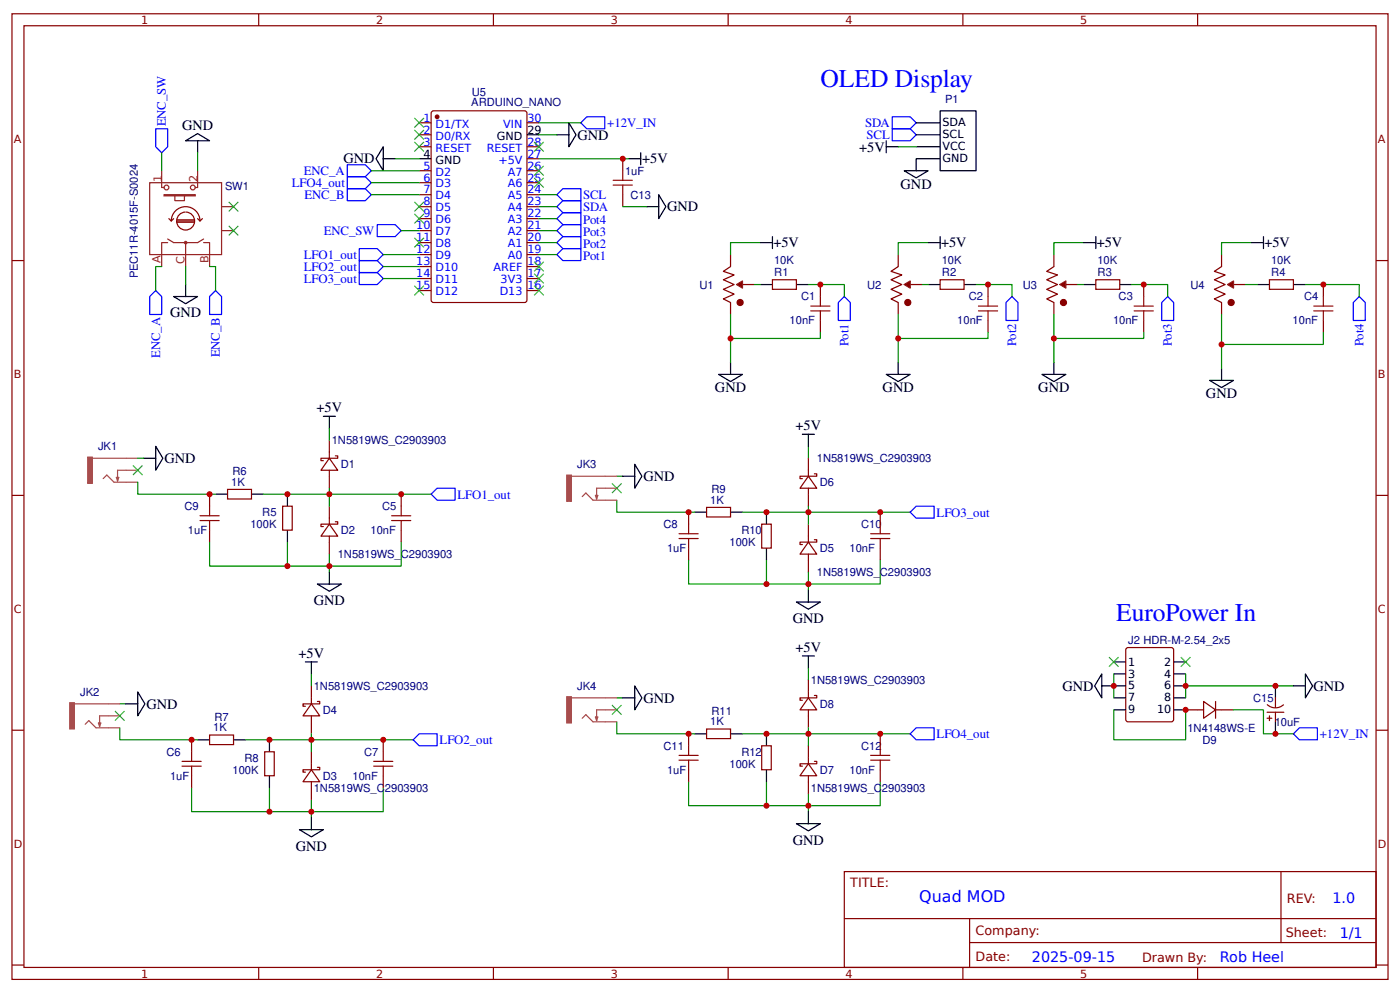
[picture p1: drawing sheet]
<svg xmlns="http://www.w3.org/2000/svg" width="309mm" height="219mm" viewBox="0 0 309 219" stroke-linecap="round" stroke-linejoin="round" font-family="sans-serif">
<g fill="none" stroke="#800" stroke-width=".26">
<path d="M2.6 3h304.1v213.3h-304.1zM5.3 5.7h298.7v208h-298.7zM57.1 3v2.7M109 3v2.7M160.9 3v2.7M212.7 3v2.7M264.6 3v2.7M2.6 57.5h2.7M161.4 56.2v2.7M304 57.5h2.7M161.4 66.8v2.7M164 62.8h2.7"/>
<path d="M2.6 109.4h2.7M304 109.4h2.7M2.6 161.3h2.7M304 161.3h2.7M186.5 192.5h117.5v21.2h-117.5zM283 192.5v15.7M2.6 213.1h2.7M57.1 213.7v2.6M109 213.7v2.6M160.9 213.7v2.6M186.6 202.9h117.3M212.7 213.7v2.6"/>
<path d="M214.2 208.2h89.7M214.2 202.9v10.6M264.6 213.7v2.6M304 213.1h2.7"/>
</g>
<g fill="none" stroke="#8d2323" stroke-width=".26">
<path d="M35.7 37.7v3.7h.5M43.7 37.7v3.7h-.6M33.1 40.3h15.8v15.9h-15.8zM36.2 43h6.9v.3h-6.9zM37 53.6h-1.3v5.3M37 52.8l1.4 .8h5.3l1.3-.8M38.6 43.3v1h2.1v-1M41 53.6v5.3M45 53.6h1.3v5.3M48.9 50.9h2.7M48.9 45.6h2.7"/>
<circle cx="36.8" cy="41.4" r=".53"/>
<circle cx="41" cy="53.6" r=".26"/>
<circle cx="42.6" cy="41.4" r=".53"/>
</g>
<path d="M37.3 48.3l.5 .5M37.8 48.8a3.2 3.2 0 0 1 3.2-3.2 3.2 3.2 0 0 1 3.2 3.2M38.4 48.3l-.6 .5M39.2 49.1h3.7M39.2 48.8h3.7M39.2 48.6h3.7M41 46.8a1.99 1.99 0 0 0-1.8 2.8 1.99 1.99 0 0 0 3.3 .5 1.99 1.99 0 0 0-.9-3.2l-.5-.1M43.7 48.3l.5 .5M44.7 48.3l-.5 .5" fill="none" stroke="#840000" stroke-width=".26"/>
<path d="M20.4 101.2h10M22.8 105.7l.8-.8 1.6 1.6h5.2M25.7 105.4h.5l-.2 .8zM30.4 103.8h-4.4v2.4" fill="none" stroke="#a54b4b" stroke-width=".26"/>
<path d="M19.4 100.9h1v5.9h-1z" fill="#a54b4b" stroke="#a54b4b" stroke-width=".22"/>
<path d="M34.4 98.6l1.6 2.6-1.6 2.6zM158.7 82.7h5.3l-2.6 1.6zM161.4 80v2.7M31.7 101.2h2.7" fill="none" stroke="#000" stroke-width=".26"/>
<path d="M30.4 101.2h1.3" fill="none" stroke="#080" stroke-width=".26"/>
<path d="M186.5 65.5l1.4 1.3v4h-2.7v-4zM95.2 109.1l1.4-1.3h3.9v2.7h-3.9z" fill="none" stroke="#00f" stroke-width=".26"/>
<circle cx="163.5" cy="66.8" r=".66" fill="#600" stroke="#600" stroke-width=".26"/>
<path d="M161.4 58.9l-1.6 1 2.4 .8-2.4 1.1 2.4 1-2.4 1.1 2.4 1.1-2.4 1 1.6 .8" fill="none" stroke="#600" stroke-width=".26"/>
<path d="M162.7 62.8l1.3-.8v1.6z" fill="#600" stroke="#603" stroke-width=".26"/>
<path d="M168 53.6h-6.6v2.6" fill="none" stroke="#080" stroke-width=".26"/>
<path d="M223.6 65.5l1.3 1.3v4h-2.7v-4z" fill="none" stroke="#00f" stroke-width=".26"/>
<path d="M195.8 82.7h5.3l-2.7 1.6zM198.4 80v2.7" fill="none" stroke="#000" stroke-width=".26"/>
<path d="M198.4 56.2v2.7M198.4 66.8v2.7M201.1 62.8h2.6" fill="none" stroke="#800" stroke-width=".26"/>
<circle cx="200.6" cy="66.8" r=".66" fill="#600" stroke="#600" stroke-width=".26"/>
<path d="M198.4 58.9l-1.6 1 2.4 .8-2.4 1.1 2.4 1-2.4 1.1 2.4 1.1-2.4 1 1.6 .8" fill="none" stroke="#600" stroke-width=".26"/>
<path d="M199.8 62.8l1.3-.8v1.6z" fill="#600" stroke="#603" stroke-width=".26"/>
<path d="M205.1 53.6h-6.7v2.6" fill="none" stroke="#080" stroke-width=".26"/>
<path d="M258 65.5l1.3 1.3v4h-2.7v-4z" fill="none" stroke="#00f" stroke-width=".26"/>
<path d="M230.2 82.7h5.3l-2.7 1.6zM232.8 80v2.7" fill="none" stroke="#000" stroke-width=".26"/>
<path d="M232.8 56.2v2.7M232.8 66.8v2.7M235.5 62.8h2.6" fill="none" stroke="#800" stroke-width=".26"/>
<circle cx="235" cy="66.8" r=".66" fill="#600" stroke="#600" stroke-width=".26"/>
<path d="M232.8 58.9l-1.6 1 2.4 .8-2.4 1.1 2.4 1-2.4 1.1 2.4 1.1-2.4 1 1.6 .8" fill="none" stroke="#600" stroke-width=".26"/>
<path d="M234.2 62.8l1.3-.8v1.6z" fill="#600" stroke="#603" stroke-width=".26"/>
<path d="M239.4 53.6h-6.6v2.6" fill="none" stroke="#080" stroke-width=".26"/>
<path d="M299 66.8l1.3-1.3 1.3 1.3v4h-2.6z" fill="none" stroke="#00f" stroke-width=".26"/>
<path d="M267.2 84h5.3l-2.6 1.6zM269.9 81.4v2.6" fill="none" stroke="#000" stroke-width=".26"/>
<path d="M269.9 56.2v2.7M269.9 66.8v2.7M272.5 62.8h2.7" fill="none" stroke="#800" stroke-width=".26"/>
<circle cx="272" cy="66.8" r=".66" fill="#600" stroke="#600" stroke-width=".26"/>
<path d="M269.9 58.9l-1.6 1 2.4 .8-2.4 1.1 2.4 1-2.4 1.1 2.4 1.1-2.4 1 1.6 .8" fill="none" stroke="#600" stroke-width=".26"/>
<path d="M271.2 62.8l1.3-.8v1.6z" fill="#600" stroke="#603" stroke-width=".26"/>
<g fill="none" stroke="#080" stroke-width=".26">
<path d="M35.7 33.7v4M43.7 33.7v4M82 37.7h10.6M87.3 35.1h5.3M119.1 29.8h3.9M119.1 35.1h19.8M119.1 27.1h9.2M198.4 32.4h4M35.7 58.9h-1.3v5.3M41 58.9v3.9M46.3 58.9h1.3v5.3M82 43h10.6"/>
<path d="M82 40.3h10.6M84.7 56.2h7.9M84.7 58.9h7.9M88.6 50.9h4M119.1 45.6h3.9M119.1 56.2h3.9M119.1 53.6h3.9M119.1 50.9h3.9M119.1 48.3h3.9M119.1 43h3.9M137.6 45.6h5.3M276.5 53.6h-6.6v2.6"/>
<path d="M84.7 61.5h7.9M161.4 69.5v10.5M166.7 62.8h1.3M178.6 62.8h7.9v2.7M181.2 73.4v1.3h-19.8M198.4 69.5v10.5M203.7 62.8h1.4M215.6 62.8h8v2.7M218.3 73.4v1.3h-19.9M232.8 69.5v10.5M238.1 62.8h1.3M250 62.8h8v2.7"/>
<path d="M252.7 73.4v1.3h-19.9M269.9 69.5v11.9M275.2 62.8h2.6M288.4 62.8h11.9v2.7M292.4 73.4v2.7h-22.5M72.8 94.6v2.6M178.6 98.6v2.6M30.4 106.5v2.6h17.2M46.3 119.7v5.3h17.2M58.2 109.1h37M63.5 119.7v5.3h25.1v-5.3M72.8 107.8v4"/>
<path d="M136.3 110.5v2.6h17.2M136.3 105.2h1.3M164 113.1h37.1M178.6 111.8v4M72.8 122.4v3.9M152.1 123.7v5.3h17.2M169.3 123.7v5.3h25.2v-5.3M178.6 126.3v4M26.5 155.4h1.3M68.8 148.8v2.7M136.3 159.4v2.7h17.2M136.3 154.1h1.3"/>
<path d="M178.6 147.5v2.7M246.1 156.8v6.6h15.8v-6.6M246.1 148.8v5.3M261.9 151.5h23.9M261.9 148.8v5.3M272.5 156.8h6.6v5.3h6.7M26.5 160.7v2.7h17.2M42.3 174v5.3h17.2M54.2 163.4h37.1M59.5 174v5.3h25.2v-5.3M68.8 162.1v3.9M68.8 176.6v4"/>
<path d="M152.1 172.6v5.3h17.2M164 162.1h37.1M169.3 172.6v5.3h25.2v-5.3M178.6 160.7v4M178.6 175.3v4"/>
</g>
<g fill="none" stroke="#000" stroke-width=".26">
<path d="M41 31.1l2.7-1.6 2.6 1.6zM43.7 31.1v2.6M84.7 32.4v5.3l-1.6-2.6zM84.7 35.1h2.6M92.6 35.1h2.6M116.4 29.8h2.7M123 29.8h2.7M125.7 27.1l1.6 2.7-1.6 2.6zM138.9 35.1h2.7M141.6 33.7v2.7M195.8 32.4h2.6M195.8 31.1v2.6"/>
<path d="M199.8 37.7h5.3l-2.7 1.6zM202.4 29.8h5.3M202.4 32.4h5.3M202.4 27.1h5.3M207.7 24.5h7.9v13.2h-7.9zM207.7 35.1h-5.3v2.6M142.9 45.6h2.6M145.5 43l1.6 2.6-1.6 2.7zM168 53.6h2.7M170.7 52.3v2.6M205.1 53.6h2.6M207.7 52.3v2.6"/>
<path d="M239.4 53.6h2.7M242.1 52.3v2.6M276.5 53.6h2.6M279.1 52.3v2.6M38.4 65.5h5.3l-2.7 1.6zM41 62.8v2.7M168 62.8h2.7M175.9 62.8h2.7M205.1 62.8h2.6M213 62.8h2.6M239.4 62.8h2.7M247.4 62.8h2.6"/>
<path d="M277.8 62.8h2.7M285.8 62.8h2.6M71.4 91.9h2.7M72.8 91.9v2.7M177.3 95.9h2.6M178.6 95.9v2.7M47.6 109.1h2.7M55.6 109.1h2.6M63.5 109.1v2.7M63.5 117.1v2.6M137.6 105.2h2.6M140.2 102.5l1.6 2.7-1.6 2.6z"/>
<path d="M153.5 113.1h2.6M161.4 113.1h2.6M169.3 113.1v2.7M70.1 129h5.3l-2.6 1.6zM72.8 126.3v2.7M169.3 121v2.7M175.9 133h5.3l-2.6 1.5zM178.6 130.3v2.7M27.8 155.4h2.6M30.4 152.8l1.6 2.6-1.6 2.7zM67.5 146.2h2.6M68.8 146.2v2.6"/>
<path d="M137.6 154.1h2.6M140.2 151.5l1.6 2.6-1.6 2.7zM177.3 144.9h2.6M178.6 144.9v2.6M243.4 148.8v5.3l-1.6-2.6zM243.4 151.5h5.3M246.1 146.2h2.6M246.1 154.1h2.6M246.1 148.8h2.6M246.1 156.8h2.6M259.3 146.2h2.6M259.3 154.1h2.6"/>
<path d="M259.3 151.5h2.6M259.3 148.8h2.6M259.3 156.8h2.6M281.8 151.5v2.6M281.8 159.4v2.7M285.8 151.5h2.6M288.4 148.8l1.6 2.7-1.6 2.6zM43.7 163.4h2.6M51.6 163.4h2.6M59.5 163.4v2.6M59.5 171.3v2.7M153.5 162.1h2.6"/>
<path d="M161.4 162.1h2.6M169.3 162.1v2.6M169.3 170v2.6M178.6 179.3v2.6M66.1 183.2h5.3l-2.6 1.6zM68.8 180.6v2.6M175.9 181.9h5.3l-2.6 1.6z"/>
</g>
<g fill="none" stroke="#800" stroke-width=".26">
<path d="M92.6 27.1h2.6M92.6 29.8h2.6M92.6 32.4h2.6M92.6 37.7h2.6M95.5 24.5h20.4l.4 .2 .1 41.6-.2 .4-20.4 .1-.5-.3-.1-41.5zM116.4 27.1h2.7M116.4 32.4h2.7M116.4 37.7h2.7M116.4 35.1h2.7M137.6 35.1v2.6M92.6 40.3h2.6M92.6 43h2.6"/>
<path d="M92.6 45.6h2.6M92.6 48.3h2.6M92.6 50.9h2.6M92.6 53.6h2.6M92.6 56.2h2.6M92.6 58.9h2.6M116.4 40.3h2.7M116.4 43h2.7M116.4 45.6h2.7M116.4 48.3h2.7M116.4 50.9h2.7M116.4 53.6h2.7"/>
<path d="M116.4 56.2h2.7M116.4 58.9h2.7M137.6 43v2.6M92.6 61.5h2.6M92.6 64.2h2.6M116.4 61.5h2.7M116.4 64.2h2.7M170.7 61.8h5.2v2.1h-5.2zM181.2 62.8v2.7M181.2 70.8v2.6M207.7 61.8h5.3v2.1h-5.3zM218.3 62.8v2.7"/>
<path d="M218.3 70.8v2.6M242.1 61.8h5.3v2.1h-5.3zM252.7 62.8v2.7M252.7 70.8v2.6M280.5 61.8h5.3v2.1h-5.3zM292.4 62.8v2.7M292.4 70.8v2.6M72.8 97.2v4M46.3 109.1v2.7M46.3 117.1v2.6M50.3 108.1h5.3v2.1h-5.3zM62.4 111.8h2.2v5.3h-2.2z"/>
<path d="M72.8 101.2l1.8 2.6h-3.7zM72.8 115.8l1.8 2.6h-3.7zM72.8 103.8v4M72.8 111.8v4M72.8 118.4v4M74.1 100.7h.5v.5h-3.7v.5h.5M74.1 115.2h.5v.6h-3.7v.5h.5M88.6 109.1v2.7M88.6 117.1v2.6M152.1 113.1v2.7M156.1 112.1h5.3v2.1h-5.3zM168.3 115.8h2.1v5.2h-2.1z"/>
<path d="M178.6 119.7l1.8 2.7h-3.7zM178.6 105.2l1.8 2.6h-3.7zM178.6 101.2v4M178.6 107.8v4M178.6 115.8v3.9M179.9 119.2h.5v.5h-3.7v.6h.6M179.9 104.6h.5v.6h-3.7v.5h.6M194.5 113.1v2.7M152.1 121v2.7M178.6 122.4v3.9M194.5 121v2.7M68.8 155.4l1.8 2.7h-3.7z"/>
<path d="M68.8 151.5v3.9M68.8 158.1v4M70.1 154.9h.5v.5h-3.7v.6h.6M178.6 154.1l1.8 2.7h-3.7zM178.6 150.2v3.9M178.6 156.8v3.9M179.9 153.6h.5v.5h-3.7v.5h.6M248.8 143.3l.4-.3h9.6l.4 .3 .1 15.6-.3 .4-9.8 .1-.4-.3zM261.9 156.8h4M265.9 154.9l2.7 1.9-2.7 1.8zM268.6 156.8h3.9M268.6 154.9v3.7"/>
<path d="M279.9 155.6a2.65 2.65 0 0 0 3.7 0M279.9 157.3h3.7M279.9 158.6h1.1M280.5 158.1v1M281.8 154.1v2.1M281.8 157.3v2.1M42.3 163.4v2.6M42.3 171.3v2.7M46.3 162.3h5.3v2.1h-5.3zM58.5 166h2.1v5.3h-2.1zM68.8 170l1.8 2.6h-3.7zM68.8 166v4"/>
<path d="M68.8 172.6v4M70.1 169.5h.5v.5h-3.7v.5h.6M84.7 163.4v2.6M84.7 171.3v2.7M152.1 162.1v2.6M152.1 170v2.6M156.1 161h5.3v2.1h-5.3zM168.3 164.7h2.1v5.3h-2.1zM178.6 168.7l1.8 2.6h-3.7zM178.6 164.7v4M178.6 171.3v4M179.9 168.1h.5v.6h-3.7v.5h.6"/>
<path d="M194.5 162.1v2.6M194.5 170v2.6"/>
</g>
<g fill="none" stroke="#a00000" stroke-width=".26">
<path d="M135.5 39.8h4.2M137.6 37.7v2.1M135.5 40.9h4.2M137.6 40.9v2.1M179.1 68.7h4.3M179.1 67.6h4.3M181.2 65.5v2.1M181.2 68.7v2.1M216.2 68.7h4.2M216.2 67.6h4.2M218.3 65.5v2.1M218.3 68.7v2.1"/>
<path d="M250.6 68.7h4.2M250.6 67.6h4.2M252.7 65.5v2.1M252.7 68.7v2.1M290.2 68.7h4.3M290.2 67.6h4.3M292.4 65.5v2.1M292.4 68.7v2.1M44.2 115h4.2M44.2 113.9h4.2M46.3 111.8v2.1M46.3 115v2.1"/>
<path d="M86.5 115h4.3M86.5 113.9h4.3M88.6 111.8v2.1M88.6 115v2.1M150 117.9h4.3M150 118.9h4.3M152.1 115.8v2.1M152.1 118.9v2.1M192.4 117.9h4.2M192.4 118.9h4.2M194.5 115.8v2.1M194.5 118.9v2.1"/>
<path d="M40.2 168.1h4.2M40.2 169.2h4.2M42.3 166v2.1M42.3 169.2v2.1M82.5 168.1h4.3M82.5 169.2h4.3M84.7 166v2.1M84.7 169.2v2.1M150 166.8h4.3M150 167.9h4.3M152.1 164.7v2.1M152.1 167.9v2.1"/>
<path d="M192.4 166.8h4.2M192.4 167.9h4.2M194.5 164.7v2.1M194.5 167.9v2.1"/>
</g>
<g fill="#000" stroke="#3c3" stroke-width=".26">
<path d="M91.5 26.1l2.2 2.1zM91.5 28.2l2.2-2.1z"/>
<path d="M91.5 28.7l2.2 2.1zM93.7 28.7l-2.2 2.1z"/>
<path d="M91.5 31.4l2.2 2.1zM91.5 33.5l2.2-2.1z"/>
<path d="M118 31.4l2.1 2.1zM120.1 31.4l-2.1 2.1z"/>
<path d="M118 36.6l2.1 2.2zM120.1 36.6l-2.1 2.2z"/>
<path d="M118 39.3l2.1 2.1zM120.1 39.3l-2.1 2.1z"/>
<path d="M50.5 49.9l2.2 2.1zM52.7 49.9l-2.2 2.1z"/>
<path d="M50.5 44.6l2.2 2.1zM52.7 44.6l-2.2 2.1z"/>
<path d="M91.5 44.6l2.2 2.1zM93.7 44.6l-2.2 2.1z"/>
<path d="M91.5 47.2l2.2 2.1zM93.7 47.2l-2.2 2.1z"/>
<path d="M91.5 52.5l2.2 2.1zM93.7 52.5l-2.2 2.1z"/>
<path d="M118 57.8l2.1 2.1zM120.1 57.8l-2.1 2.1z"/>
<path d="M91.5 63.1l2.2 2.1zM93.7 63.1l-2.2 2.1z"/>
<path d="M118 60.5l2.1 2.1zM120.1 60.5l-2.1 2.1z"/>
<path d="M118 63.1l2.1 2.1zM120.1 63.1l-2.1 2.1z"/>
<path d="M29.4 102.8l2.1 2.1zM31.5 102.8l-2.1 2.1z"/>
<path d="M135.2 106.8l2.1 2.1zM135.2 108.9l2.1-2.1z"/>
<path d="M25.4 157l2.1 2.1zM27.5 157l-2.1 2.1z"/>
<path d="M135.2 155.7l2.1 2.1zM137.3 155.7l-2.1 2.1z"/>
<path d="M245 145.1l2.1 2.1zM247.1 145.1l-2.1 2.1z"/>
<path d="M260.9 145.1l2.1 2.1zM263 145.1l-2.1 2.1z"/>
</g>
<g fill="none" stroke="#00f" stroke-width=".26">
<path d="M34.4 28.4h2.6v4l-1.3 1.3-1.3-1.3zM76.7 36.4h4l1.3 1.3-1.3 1.3h-4zM76.7 39h4l1.3 1.3-1.3 1.4h-4zM128.3 27.1l1.3-1.3h4v2.6h-4zM197.1 28.4h4l1.3 1.4-1.3 1.3h-4zM197.1 25.8h4l1.3 1.3-1.3 1.3h-4zM76.7 41.7h4l1.3 1.3-1.3 1.3h-4zM79.4 54.9h3.9l1.4 1.3-1.4 1.3h-3.9zM79.4 57.5h3.9l1.4 1.4-1.4 1.3h-3.9zM83.3 49.6h4l1.3 1.3-1.3 1.4h-4zM123 45.6l1.4-1.3h3.9v2.7h-3.9zM123 43l1.4-1.3h3.9v2.6h-3.9z"/>
<path d="M123 56.2l1.4-1.3h3.9v2.6h-3.9zM123 53.6l1.4-1.3h3.9v2.6h-3.9zM123 50.9l1.4-1.3h3.9v2.7h-3.9zM123 48.3l1.4-1.3h3.9v2.6h-3.9zM34.4 64.2l1.3 1.3v4h-2.6v-4zM47.6 64.2l1.3 1.3v4h-2.6v-4zM79.4 60.2h3.9l1.4 1.3-1.4 1.3h-3.9zM201.1 113.1l1.3-1.3h4v2.6h-4zM91.3 163.4l1.3-1.3h4v2.6h-4zM202.4 160.7h4v2.7h-4l-1.3-1.3zM285.8 162.1l1.3-1.4h3.9v2.7h-3.9z"/>
</g>
<path d="M126.2 105.2h10.1M128.6 109.7l.8-.8 1.6 1.6h5.3M131.5 109.4h.6l-.3 .8zM136.3 107.8h-4.5v2.4M16.4 155.4h10.1M18.8 159.9l.8-.8 1.6 1.6h5.3M21.7 159.7h.6l-.3 .8zM26.5 158.1h-4.5v2.4M126.2 154.1h10.1M128.6 158.6l.8-.8 1.6 1.6h5.3M131.5 158.4h.6l-.3 .7zM136.3 156.8h-4.5v2.3" fill="none" stroke="#a54b4b" stroke-width=".26"/>
<g fill="#a54b4b" stroke="#a54b4b" stroke-width=".22">
<path d="M15.4 155.2h1v5.8h-1z"/>
<path d="M125.2 104.9h1v5.8h-1z"/>
<path d="M125.2 153.9h1v5.8h-1z"/>
</g>
<circle cx="96.6" cy="25.8" r=".4" fill="#800" stroke="#800" stroke-width=".26"/>
<g fill="#c00">
<circle cx="181.2" cy="62.8" r=".66"/>
<circle cx="218.3" cy="62.8" r=".66"/>
<circle cx="252.7" cy="62.8" r=".66"/>
<circle cx="292.4" cy="62.8" r=".66"/>
<circle cx="269.9" cy="76.1" r=".66"/>
<circle cx="232.8" cy="74.7" r=".66"/>
<circle cx="198.4" cy="74.7" r=".66"/>
<circle cx="161.4" cy="74.7" r=".66"/>
<circle cx="72.8" cy="125" r=".66"/>
<circle cx="88.6" cy="109.1" r=".66"/>
<circle cx="46.3" cy="109.1" r=".66"/>
<circle cx="63.5" cy="125" r=".66"/>
<circle cx="63.5" cy="109.1" r=".66"/>
<circle cx="59.5" cy="163.4" r=".66"/>
<circle cx="59.5" cy="179.3" r=".66"/>
<circle cx="42.3" cy="163.4" r=".66"/>
<circle cx="84.7" cy="163.4" r=".66"/>
<circle cx="68.8" cy="179.3" r=".66"/>
<circle cx="169.3" cy="113.1" r=".66"/>
<circle cx="169.3" cy="129" r=".66"/>
<circle cx="152.1" cy="113.1" r=".66"/>
<circle cx="194.5" cy="113.1" r=".66"/>
<circle cx="178.6" cy="129" r=".66"/>
<circle cx="169.3" cy="162.1" r=".66"/>
<circle cx="169.3" cy="177.9" r=".66"/>
<circle cx="152.1" cy="162.1" r=".66"/>
<circle cx="194.5" cy="162.1" r=".66"/>
<circle cx="178.6" cy="177.9" r=".66"/>
<circle cx="137.6" cy="35.1" r=".66"/>
<circle cx="72.8" cy="109.1" r=".66"/>
<circle cx="178.6" cy="113.1" r=".66"/>
<circle cx="178.6" cy="162.1" r=".66"/>
<circle cx="68.8" cy="163.4" r=".66"/>
<circle cx="246.1" cy="151.5" r=".66"/>
<circle cx="261.9" cy="151.5" r=".66"/>
<circle cx="261.9" cy="156.8" r=".66"/>
<circle cx="281.8" cy="162.1" r=".66"/>
<circle cx="281.8" cy="151.5" r=".66"/>
</g>
<g font-size="5.6" fill="#00f">
<text x="181.2" y="19.2">OLED Display</text>
<text x="246.6" y="137.2">EuroPower In</text>
</g>
<text font-size="3.5" fill="#00f" x="203.1" y="199.3">Quad MOD</text>
<g font-size="3.2">
<text x="40.2" y="28.6">GND</text>
<text x="127.6" y="30.8">GND</text>
<text x="189.8" y="33.5">+5V</text>
<text x="75.9" y="36.1">GND</text>
<text x="141.9" y="36.1">+5V</text>
<text x="199" y="41.7">GND</text>
<text x="147.4" y="46.7">GND</text>
<text x="170.9" y="54.6">+5V</text>
<text x="207.9" y="54.6">+5V</text>
<text x="242.3" y="54.6">+5V</text>
<text x="279.3" y="54.6">+5V</text>
<text x="37.6" y="70.1">GND</text>
<text x="158" y="86.7">GND</text>
<text x="195" y="86.7">GND</text>
<text x="229.4" y="86.7">GND</text>
<text x="266.4" y="88">GND</text>
<text x="69.9" y="91.1">+5V</text>
<text x="175.8" y="95.1">+5V</text>
<text x="36.3" y="102.3">GND</text>
<text x="142.2" y="106.2">GND</text>
<text x="69.3" y="133.6">GND</text>
<text x="175.2" y="137.6">GND</text>
<text x="66" y="145.3">+5V</text>
<text x="175.8" y="144">+5V</text>
<text x="142.2" y="155.2">GND</text>
<text x="234.7" y="152.5">GND</text>
<text x="290.2" y="152.5">GND</text>
<text x="32.4" y="156.5">GND</text>
<text x="65.4" y="187.9">GND</text>
<text x="175.2" y="186.6">GND</text>
</g>
<g font-size="3.2" fill="#00f">
<text x="294.4" y="199.4">1.0</text>
<text x="296" y="207.2">1/1</text>
<text x="228" y="212.5">2025-09-15</text>
<text x="269.5" y="212.4">Rob Heel</text>
</g>
<g font-size="2.8" fill="#00f">
<text x="36.6" y="27.9" transform="rotate(-90 36.6 27.9)">ENC_SW</text>
<text x="134.1" y="28.1">+12V_IN</text>
<text x="191.1" y="28.1">SDA</text>
<text x="191.5" y="30.7">SCL</text>
<text x="64.5" y="41.3">LFO4_out</text>
<text x="67.1" y="38.7">ENC_A</text>
<text x="67.3" y="44">ENC_B</text>
<text x="128.8" y="46.6">SDA</text>
<text x="128.8" y="44">SCL</text>
<text x="71.5" y="52">ENC_SW</text>
<text x="128.9" y="52">Pot3</text>
<text x="128.9" y="49.4">Pot4</text>
<text x="67.1" y="57.2">LFO1_out</text>
<text x="67.1" y="59.8">LFO2_out</text>
<text x="128.9" y="57.3">Pot1</text>
<text x="128.9" y="54.7">Pot2</text>
<text x="67.1" y="62.5">LFO3_out</text>
<text x="187.5" y="76.5" transform="rotate(-90 187.5 76.5)">Pot1</text>
<text x="224.5" y="76.5" transform="rotate(-90 224.5 76.5)">Pot2</text>
<text x="258.9" y="76.5" transform="rotate(-90 258.9 76.5)">Pot3</text>
<text x="301.2" y="76.5" transform="rotate(-90 301.2 76.5)">Pot4</text>
<text x="35.4" y="79.1" transform="rotate(-90 35.4 79.1)">ENC_A</text>
<text x="48.6" y="78.9" transform="rotate(-90 48.6 78.9)">ENC_B</text>
<text x="101.1" y="110.1">LFO1_out</text>
<text x="206.9" y="114.1">LFO3_out</text>
<text x="97.1" y="164.4">LFO2_out</text>
<text x="206.9" y="163.1">LFO4_out</text>
<text x="291.6" y="163">+12V_IN</text>
</g>
<g font-size="2.8" fill="#800">
<text x="187.9" y="195.9">TITLE:</text>
<text x="284.3" y="199.4">REV:</text>
<text x="215.5" y="206.6">Company:</text>
<text x="284.1" y="207">Sheet:</text>
<text x="215.5" y="212.3">Date:</text>
<text x="252.3" y="212.4">Drawn By:</text>
</g>
<g font-size="2.5" fill="#800">
<text x="31.2" y="5.3">1</text>
<text x="83.1" y="5.3">2</text>
<text x="134.9" y="5.3">3</text>
<text x="186.8" y="5.3">4</text>
<text x="238.7" y="5.3">5</text>
<text x="3" y="31.6">A</text>
<text x="304.4" y="31.6">A</text>
<text x="3" y="83.5">B</text>
<text x="304.4" y="83.5">B</text>
<text x="3" y="135.3">C</text>
<text x="304.4" y="135.3">C</text>
<text x="3" y="187.2">D</text>
<text x="304.4" y="187.2">D</text>
<text x="31.2" y="215.9">1</text>
<text x="83.1" y="215.9">2</text>
<text x="134.9" y="215.9">3</text>
<text x="186.8" y="215.9">4</text>
<text x="238.7" y="215.9">5</text>
</g>
<g font-size="2.5" fill="#000080">
<text x="104.1" y="23.5">ARDUINO_NANO</text>
<text x="104.3" y="21.1">U5</text>
<text x="208.8" y="22.7">P1</text>
<text x="49.7" y="42">SW1</text>
<text x="138.1" y="38.6">1uF</text>
<text x="139.3" y="43.9">C13</text>
<text x="171" y="58.3">10K</text>
<text x="208" y="58.3">10K</text>
<text x="242.4" y="58.3">10K</text>
<text x="280.8" y="58.3">10K</text>
<text x="30.5" y="61.4" transform="rotate(-90 30.5 61.4)">PEC11R-4015F-S0024</text>
<text x="154.5" y="63.7">U1</text>
<text x="171.1" y="61">R1</text>
<text x="191.5" y="63.7">U2</text>
<text x="208.1" y="61">R2</text>
<text x="225.9" y="63.7">U3</text>
<text x="242.5" y="61">R3</text>
<text x="263" y="63.7">U4</text>
<text x="280.9" y="61">R4</text>
<text x="174.5" y="71.6">10nF</text>
<text x="177" y="66.3">C1</text>
<text x="211.5" y="71.6">10nF</text>
<text x="214.1" y="66.3">C2</text>
<text x="245.9" y="71.6">10nF</text>
<text x="247.1" y="66.3">C3</text>
<text x="285.6" y="71.6">10nF</text>
<text x="288.1" y="66.3">C4</text>
<text x="21.7" y="99.4">JK1</text>
<text x="73.3" y="98.1">1N5819WS_C2903903</text>
<text x="51.1" y="107.3">1K</text>
<text x="51.4" y="104.9">R6</text>
<text x="75.3" y="103.4">D1</text>
<text x="127.5" y="103.4">JK3</text>
<text x="180.5" y="102">1N5819WS_C2903903</text>
<text x="181.1" y="107.3">D6</text>
<text x="40.8" y="112.7">C9</text>
<text x="58" y="114">R5</text>
<text x="84.4" y="112.6">C5</text>
<text x="156.9" y="111.3">1K</text>
<text x="157.2" y="108.9">R9</text>
<text x="41.5" y="117.9">1uF</text>
<text x="55.3" y="116.6">100K</text>
<text x="75.3" y="117.9">D2</text>
<text x="81.9" y="117.9">10nF</text>
<text x="146.6" y="116.6">C8</text>
<text x="163.8" y="117.9">R10</text>
<text x="190.2" y="116.6">C10</text>
<text x="74.6" y="123.2">1N5819WS_C2903903</text>
<text x="147.4" y="121.9">1uF</text>
<text x="161.2" y="120.6">100K</text>
<text x="181.1" y="121.9">D5</text>
<text x="187.7" y="121.9">10nF</text>
<text x="180.5" y="127.2">1N5819WS_C2903903</text>
<text x="249.3" y="142.3">J2 HDR-M-2.54_2x5</text>
<text x="17.7" y="153.7">JK2</text>
<text x="69.3" y="152.3">1N5819WS_C2903903</text>
<text x="127.5" y="152.4">JK4</text>
<text x="179.1" y="151">1N5819WS_C2903903</text>
<text x="276.9" y="155">C15</text>
<text x="47.1" y="161.5">1K</text>
<text x="47.4" y="159.1">R7</text>
<text x="71.3" y="157.6">D4</text>
<text x="156.9" y="160.2">1K</text>
<text x="157.2" y="157.8">R11</text>
<text x="181.1" y="156.3">D8</text>
<text x="262.3" y="161.6">1N4148WS-E</text>
<text x="281.6" y="160.3">10uF</text>
<text x="36.8" y="166.9">C6</text>
<text x="80.4" y="166.9">C7</text>
<text x="146.6" y="165.6">C11</text>
<text x="163.8" y="166.9">R12</text>
<text x="190.2" y="165.6">C12</text>
<text x="265.7" y="164.2">D9</text>
<text x="37.6" y="172.2">1uF</text>
<text x="51.4" y="170.9">100K</text>
<text x="54" y="168.2">R8</text>
<text x="71.3" y="172.2">D3</text>
<text x="77.9" y="172.2">10nF</text>
<text x="147.4" y="170.9">1uF</text>
<text x="161.2" y="169.5">100K</text>
<text x="181.1" y="170.8">D7</text>
<text x="187.7" y="170.9">10nF</text>
<text x="69.3" y="174.8">1N5819WS_C2903903</text>
<text x="179.1" y="174.8">1N5819WS_C2903903</text>
</g>
<g font-size="2.5" fill="#00f">
<text x="93.5" y="26.9">1</text>
<text x="93.5" y="29.5">2</text>
<text x="96.2" y="28.2">D1/TX</text>
<text x="111.2" y="28.2">VIN</text>
<text x="116.5" y="26.9">30</text>
<text x="93.5" y="32.1">3</text>
<text x="96.2" y="30.8">D0/RX</text>
<text x="96.2" y="33.5">RESET</text>
<text x="107.5" y="33.5">RESET</text>
<text x="116.5" y="34.8">27</text>
<text x="116.5" y="32.1">28</text>
<text x="93.5" y="37.4">5</text>
<text x="93.5" y="40.1">6</text>
<text x="96.2" y="38.8">D2</text>
<text x="96.2" y="41.4">D3</text>
<text x="110.1" y="36.1">+5V</text>
<text x="112.2" y="41.4">A6</text>
<text x="112.2" y="38.8">A7</text>
<text x="116.5" y="40.1">25</text>
<text x="116.5" y="37.4">26</text>
<text x="93.5" y="42.7">7</text>
<text x="93.5" y="45.4">8</text>
<text x="96.2" y="44.1">D4</text>
<text x="96.2" y="46.7">D5</text>
<text x="112.2" y="46.7">A4</text>
<text x="112.2" y="44.1">A5</text>
<text x="116.5" y="45.4">23</text>
<text x="116.5" y="42.7">24</text>
<text x="92" y="50.7">10</text>
<text x="92" y="53.3">11</text>
<text x="93.5" y="48">9</text>
<text x="96.2" y="49.3">D6</text>
<text x="96.2" y="52">D7</text>
<text x="112.2" y="52">A2</text>
<text x="112.2" y="49.3">A3</text>
<text x="116.5" y="53.3">20</text>
<text x="116.5" y="50.7">21</text>
<text x="116.5" y="48">22</text>
<text x="92" y="56">12</text>
<text x="92" y="58.6">13</text>
<text x="96.2" y="54.6">D8</text>
<text x="96.2" y="57.3">D9</text>
<text x="96.2" y="59.9">D10</text>
<text x="109.1" y="59.9">AREF</text>
<text x="112.2" y="57.3">A0</text>
<text x="112.2" y="54.6">A1</text>
<text x="116.5" y="58.6">18</text>
<text x="116.5" y="56">19</text>
<text x="92" y="61.3">14</text>
<text x="92" y="63.9">15</text>
<text x="96.2" y="62.6">D11</text>
<text x="96.2" y="65.2">D12</text>
<text x="110.4" y="65.2">D13</text>
<text x="110.6" y="62.6">3V3</text>
<text x="116.5" y="61.3">17</text>
<text x="116.5" y="63.9">16</text>
</g>
<g font-size="2.5">
<text x="116.5" y="29.5">29</text>
<text x="208.2" y="27.9">SDA</text>
<text x="93.5" y="34.8">4</text>
<text x="109.8" y="30.8">GND</text>
<text x="208.2" y="35.9">GND</text>
<text x="208.2" y="33.2">VCC</text>
<text x="208.2" y="30.6">SCL</text>
<text x="96.2" y="36.1">GND</text>
<text x="249.2" y="147">1</text>
<text x="249.2" y="149.6">3</text>
<text x="257.2" y="147">2</text>
<text x="257.2" y="149.6">4</text>
<text x="249.2" y="152.3">5</text>
<text x="249.2" y="154.9">7</text>
<text x="257.2" y="152.3">6</text>
<text x="257.2" y="154.9">8</text>
<text x="249.2" y="157.6">9</text>
<text x="255.6" y="157.6">10</text>
</g>
<g font-size="2.5" fill="#8d2323">
<text x="35.7" y="40.1" transform="rotate(-90 35.7 40.1)">1</text>
<text x="43.7" y="40.1" transform="rotate(-90 43.7 40.1)">2</text>
<text x="35.5" y="58.2" transform="rotate(-90 35.5 58.2)">A</text>
<text x="40.7" y="58.2" transform="rotate(-90 40.7 58.2)">C</text>
<text x="46" y="58.2" transform="rotate(-90 46 58.2)">B</text>
</g>
</svg>
